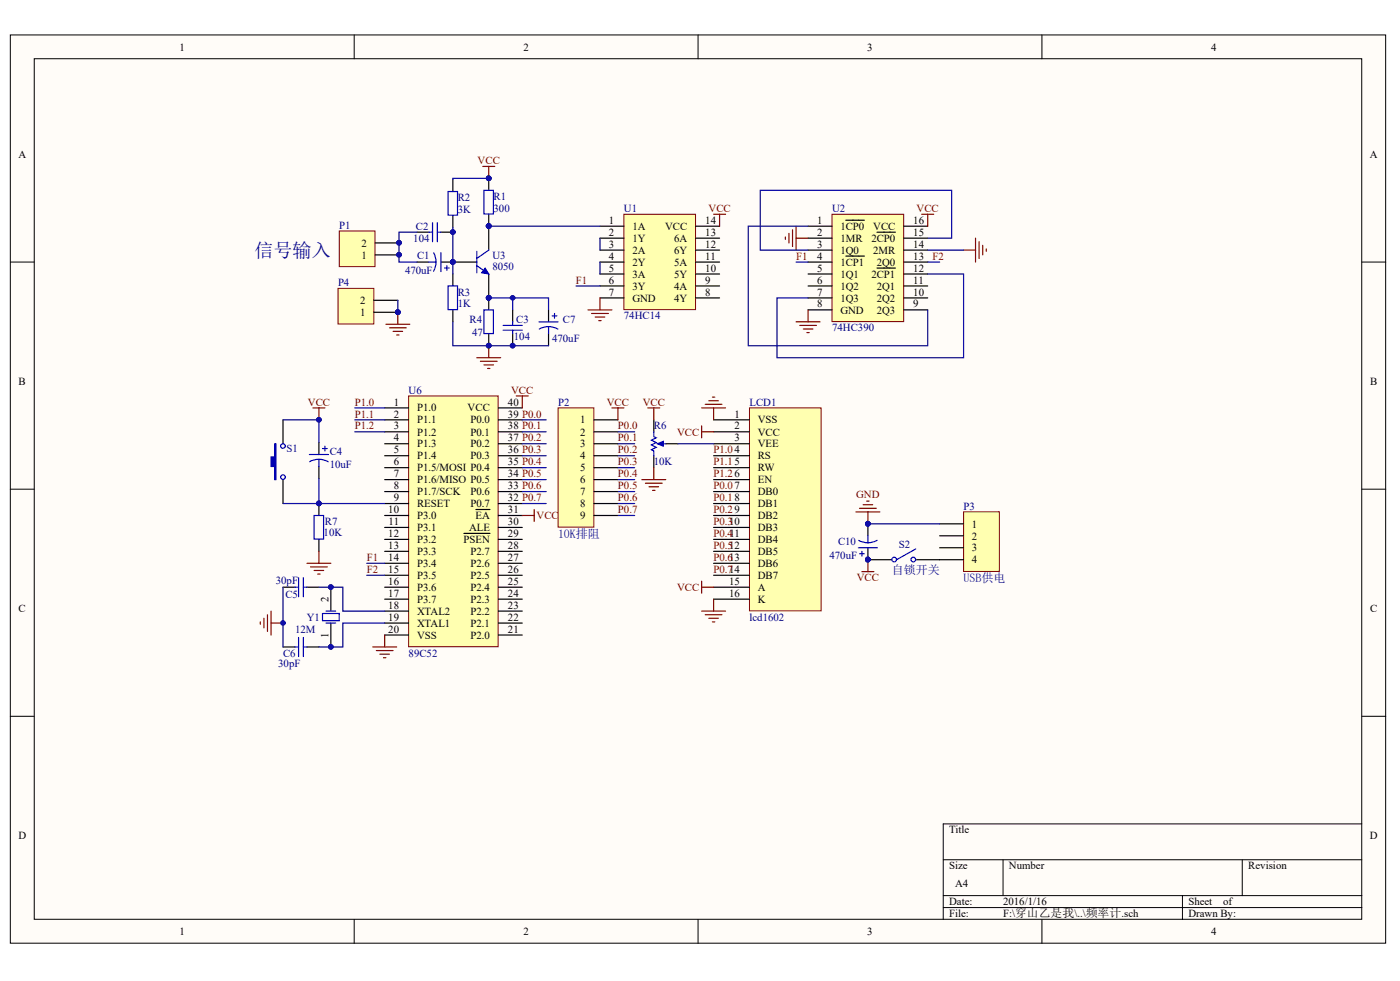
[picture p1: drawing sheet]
<svg xmlns="http://www.w3.org/2000/svg" width="291mm" height="204mm" viewBox="0 0 291 204" stroke-linecap="round" stroke-linejoin="round" font-family="sans-serif">
<g fill="#fffcf8" stroke="#000" stroke-width=".21">
<path d="M2.1 7.3h286v188.7h-286z"/>
<path d="M7.1 12.2h276v178.9h-276z"/>
</g>
<g fill="none" stroke="#000" stroke-width=".21">
<path d="M73.6 7.3v4.9M145.1 7.3v4.9M216.6 7.3v4.9M2.1 54.5h5M283.1 54.5h5M2.1 101.7h5M283.1 101.7h5M2.1 148.9h5M283.1 148.9h5M196.1 178.7h87M208.5 178.7v7.5M258.2 178.7v7.5"/>
<path d="M283.1 171.3h-87v19.8M73.6 191.1v5M145.1 191.1v5M196.1 186.2h87M196.1 188.6h87M216.6 191.1v5M245.8 186.2v4.9"/>
</g>
<path d="M94.1 37.3v2.5M86.7 54.5h2.5M86.7 48.3h2.5M91.7 54.5h7.4M91.7 48.3h2.4M94.1 44.8v2.5M94.1 57v2.4M101.6 47v5M101.6 57v4.9M94.1 64.4v2.5" fill="none" stroke="#000" stroke-width=".25"/>
<g fill="#000080" stroke="#000080" stroke-width=".21">
<circle cx="101.6" cy="47" r=".48"/>
<circle cx="94.1" cy="54.4" r=".48"/>
<circle cx="101.6" cy="61.9" r=".48"/>
<circle cx="94.1" cy="48.2" r=".48"/>
</g>
<g fill="none" stroke="#00f" stroke-width=".25">
<path d="M93.1 39.8h2v4.9h-2zM89.2 48.3h.7M89.2 54.5h1.5M89.9 46.3v3.9M90.1 52.5l.5 1.2v.8M90.6 54.5l-.2 1.2-.3 .7M90.9 46.3v3.9M90.9 48.3h.8M91.7 52.5v4M92.4 55.7h1M92.9 55.2v1M93.1 59.4h2v5h-2z"/>
<path d="M99.1 55.2l2.5 1.8M99.1 52.2v4.5M101.6 52l-2.5 1.7"/>
</g>
<path d="M100.9 55.7l.7 1.3-1.5-.3z" fill="#00f" stroke="#00f" stroke-width=".21"/>
<path d="M70.5 48h7.5v7.4h-7.5z" fill="#ffffb0" stroke="#800000" stroke-width=".21"/>
<path d="M101.6 37.1v2.5M78 53h5M78 50.5h5M101.6 44.5v2.5M101.6 61.9v2.5M101.6 69.4v2.5" fill="none" stroke="#000" stroke-width=".25"/>
<g fill="#000080" stroke="#000080" stroke-width=".21">
<circle cx="82.9" cy="53" r=".48"/>
<circle cx="82.9" cy="50.5" r=".48"/>
<circle cx="101.6" cy="37.1" r=".48"/>
<circle cx="101.6" cy="47" r=".48"/>
<circle cx="101.6" cy="61.9" r=".48"/>
<circle cx="101.6" cy="71.8" r=".48"/>
</g>
<path d="M100.6 39.6h2v4.9h-2zM100.6 64.4h2v4.9h-2z" fill="none" stroke="#00f" stroke-width=".25"/>
<path d="M99.1 74.3h5M99.9 75.1h3.4M100.6 75.8h2M101.4 76.6h.5M101.6 71.9v2.4" fill="none" stroke="#800000" stroke-width=".25"/>
<path d="M129.7 44.5h14.9v19.9h-14.9z" fill="#ffffb0" stroke="#800000" stroke-width=".21"/>
<g fill="none" stroke="#000" stroke-width=".25">
<path d="M124.7 47h5M124.7 49.5h5M124.7 52h5M124.7 54.5h5M124.7 57h5M124.7 59.4h5M144.6 47h5M144.6 49.5h5M144.6 52h5M144.6 54.5h5M144.6 57h5M144.6 59.4h5"/>
<path d="M106.6 64.4v2.5M106.6 69.4v2.5M114 64.4v2.5M114 69.4v2.5M124.7 61.9h5M144.6 61.9h5"/>
</g>
<path d="M122.2 64.4h5M123 65.2h3.5M123.7 65.9h2M124.5 66.6h.5M124.7 61.9v2.5" fill="none" stroke="#800000" stroke-width=".25"/>
<circle cx="106.6" cy="71.8" r=".48" fill="#000080" stroke="#000080" stroke-width=".21"/>
<path d="M104.6 68.6h4M104.6 67.6h4M106.6 66.9v.7M106.6 68.6v.8M112 66.9h4M114 67.9l1.2 .2 .8 .3M114 67.9l-.8 .1-1.1 .4M114 67.9v1.5M114.8 65.7h1M115.3 65.2v.9" fill="none" stroke="#00f" stroke-width=".25"/>
<path d="M124.7 54.5v2.5" fill="none" stroke="#000080" stroke-width=".25"/>
<path d="M173 44.5h14.9v22.3h-14.9z" fill="#ffffb0" stroke="#800000" stroke-width=".21"/>
<g fill="none" stroke="#000" stroke-width=".25">
<path d="M168 47h5M168 49.5h5M168 52h5M168 54.5h5M168 57h5M168 59.4h5M175.8 45.8h3.9M175.8 53.2h3.9M182.3 55.7h3.8M182.3 48.3h3.8M187.9 47h5M187.9 49.5h5"/>
<path d="M187.9 52h5M187.9 54.5h5M187.9 57h5M187.9 59.4h5M168 61.9h5M168 64.4h5M187.9 61.9h5M187.9 64.4h5"/>
</g>
<path d="M165.5 54.5h2.5M192.9 49.5h4.9v-9.9h-39.8v12.4h10M192.9 57h7.4v17.3h-38.8v-12.4h6.5M192.9 52h7.4" fill="none" stroke="#000080" stroke-width=".25"/>
<g fill="none" stroke="#800000" stroke-width=".25">
<path d="M163.3 49.3v.5M164 48.5v2M164.8 47.8v3.4M165.5 47v5M165.5 49.5h2.5M200.3 52h2.5M202.8 49.5v5M203.5 50.2v3.5M204.3 51v2M205 51.7v.5M165.5 66.9h5M166.3 67.6h3.4"/>
<path d="M167 68.4h2M167.7 69.1h.5M168 64.4v2.5"/>
</g>
<path d="M84.9 82.3h18.7v52.1h-18.7z" fill="#ffffb0" stroke="#800000" stroke-width=".21"/>
<g fill="none" stroke="#000" stroke-width=".25">
<path d="M58.8 87.3v4.9M58.8 99.7v5M66.3 92v2.5M66.3 97v2.4M80 84.8h4.9M80 87.3h4.9M80 89.8h4.9M80 92.2h4.9M80 94.7h4.9M80 97.2h4.9M80 99.7h4.9M103.6 84.8h5"/>
<path d="M103.6 87.3h5M103.6 89.8h5M103.6 92.2h5M103.6 94.7h5M103.6 97.2h5M103.6 99.7h5M66.3 104.7v2.4M66.3 112.1v2.5M80 102.2h4.9M80 104.7h4.9M80 107.1h4.9M80 109.6h4.9"/>
<path d="M80 112.1h4.9M80 114.6h4.9M80 117.1h4.9M80 119.6h4.9M96.5 110.9h5.4M98.9 105.9h3M103.6 102.2h5M103.6 104.7h5M103.6 107.1h5M103.6 109.6h5M103.6 112.1h5M103.6 114.6h5"/>
<path d="M103.6 117.1h5M103.6 119.6h5M58.8 122.1h2.5M58.8 134.5h2.5M63.8 122.1h2.5M63.8 134.5h2.5M68.8 122.1v4.9M68.8 129.5v5M80 122.1h4.9M80 124.5h4.9M80 127h4.9M80 129.5h4.9"/>
<path d="M80 132h4.9M103.6 122.1h5M103.6 124.5h5M103.6 127h5M103.6 129.5h5M103.6 132h5"/>
</g>
<g fill="none" stroke="#000080" stroke-width=".25">
<path d="M73.8 84.8h6.2M73.8 87.3h6.2M73.8 89.8h6.2M108.6 87.3h4.9M108.6 89.8h4.9M108.6 92.2h4.9M108.6 94.7h4.9M108.6 97.2h4.9M108.6 99.7h4.9M108.6 102.2h4.9M108.6 104.7h4.9M58.8 122.1v12.4"/>
<path d="M66.3 122.1h5v4.9h8.7M80 129.5h-8.7v5h-5"/>
</g>
<g fill="none" stroke="#800000" stroke-width=".25">
<path d="M65.1 84.8h2.4M66.3 84.8v2.5M107.3 82.3h2.5M108.6 82.3v2.5M63.8 117.1h5M64.6 117.8h3.4M65.3 118.6h2M66 119.3h.5M66.3 114.6v2.5M108.6 107.1h2.5M111.1 105.9v2.5M54.1 129.3v.5"/>
<path d="M54.9 128.5v2M55.6 127.8v3.4M56.4 127v5M56.4 129.5h2.4M77.5 134.5h5M78.2 135.2h3.5M79 136h2M79.7 136.7h.5M80 132v2.5"/>
</g>
<g fill="#000080" stroke="#000080" stroke-width=".21">
<circle cx="68.8" cy="134.5" r=".48"/>
<circle cx="68.8" cy="122" r=".48"/>
<circle cx="58.8" cy="129.5" r=".48"/>
<circle cx="66.3" cy="104.6" r=".48"/>
<circle cx="66.3" cy="87.2" r=".48"/>
</g>
<g fill="none" stroke="#00f" stroke-width=".25">
<path d="M64.3 94.5h4M66.3 95.5l.8 .1 1.1 .4M66.3 95.5l-1.2 .1-.7 .4M66.3 95.5v1.5M67 93.2h1M67.5 92.7v1M65.3 107.1h2v5h-2zM61.3 122.1h.8M61.3 134.5h.8M62.1 120.1v3.9M62.1 132.5v4M63.1 120.1v3.9"/>
<path d="M63.1 132.5v4M63.1 122.1h.7M63.1 134.5h.7M67 127.5h3.5v1.5h-3.5zM67.8 127h2M67.8 129.5h2"/>
<circle cx="58.8" cy="92.7" r=".48"/>
<circle cx="58.8" cy="99.2" r=".48"/>
</g>
<path d="M57.1 92.2h.2v7.5h-.2v-2.7h-.7v-2h.7z" fill-rule="evenodd" fill="#00f" stroke="#00f" stroke-width=".25"/>
<path d="M155.8 84.8h14.9v42.2h-14.9z" fill="#ffffb0" stroke="#800000" stroke-width=".21"/>
<g fill="none" stroke="#000" stroke-width=".25">
<path d="M148.3 87.3h7.5M148.3 89.8h7.5M148.3 92.2h7.5M148.3 94.7h7.5M148.3 97.2h7.5M148.3 99.7h7.5M148.3 102.2h7.5M148.3 104.7h7.5M148.3 107.1h7.5M148.3 109.6h7.5M148.3 112.1h7.5M148.3 114.6h7.5"/>
<path d="M148.3 117.1h7.5M148.3 119.6h7.5M148.3 122.1h7.5M148.3 124.5h7.5"/>
</g>
<g fill="none" stroke="#800000" stroke-width=".25">
<path d="M145.9 88.5v2.5M145.9 84.8h4.9M145.9 89.8h2.4M146.6 84h3.5M147.4 83.3h1.9M148.1 82.5h.5M148.3 84.8v2.5M145.9 120.8v2.5M145.9 122.1h2.4M145.9 127h4.9M146.6 127.8h3.5M147.4 128.5h1.9"/>
<path d="M148.1 129.3h.5M148.3 124.5v2.5"/>
</g>
<path d="M116 84.8h7.5v24.8h-7.5z" fill="#ffffb0" stroke="#800000" stroke-width=".21"/>
<path d="M123.5 87.3h5M123.5 89.8h5M123.5 92.2h5M123.5 94.7h5M123.5 97.2h5M123.5 99.7h5M135.9 87.3v2.5M135.9 94.7v2.5M138.4 92.2h2.5M123.5 102.2h5M123.5 104.7h5M123.5 107.1h5" fill="none" stroke="#000" stroke-width=".25"/>
<path d="M127.2 84.8h2.5M128.5 84.8v2.5M133.4 99.7h5M134.7 84.8h2.5M135.9 84.8v2.5M135.9 97.2v2.5M134.2 100.4h3.5M134.9 101.2h2M135.7 101.9h.5" fill="none" stroke="#800000" stroke-width=".25"/>
<path d="M135.9 89.8v.9l.5 .3-1 .5 1 .5-1 .5 1 .5-1 .5 .5 .2v1M137.2 92.2h1.2" fill="none" stroke="#00f" stroke-width=".25"/>
<path d="M136.7 92.2l1.2-.5v1z" fill="#00f" stroke="#00f" stroke-width=".25"/>
<path d="M140.9 92.2h7.4M76.2 119.6h3.8M76.2 117.1h3.8" fill="none" stroke="#000080" stroke-width=".25"/>
<path d="M70.3 59.9h7.4v7.4h-7.4z" fill="#ffffb0" stroke="#800000" stroke-width=".21"/>
<path d="M77.7 64.9h5M77.7 62.4h5M180.4 108.9v2.5M180.4 113.9v2.4" fill="none" stroke="#000" stroke-width=".25"/>
<g fill="#000080" stroke="#000080" stroke-width=".21">
<circle cx="82.7" cy="64.9" r=".48"/>
<circle cx="180.4" cy="116.3" r=".48"/>
<circle cx="180.4" cy="108.9" r=".48"/>
</g>
<path d="M80.2 67.4h5M81 68.1h3.4M81.7 68.9h2M82.5 69.6h.5M82.7 64.9v2.5" fill="none" stroke="#800000" stroke-width=".25"/>
<path d="M119.8 59.4h4.9M168 47h-12.4v24.9h37.3v-7.5M82.7 62.4v2.5M58.8 104.7h21.2" fill="none" stroke="#000080" stroke-width=".25"/>
<path d="M178.4 113.9h4M178.7 115.1h1M179.2 114.6v1M180.4 111.4v1.5M182.3 112.3a4 4 0 0 1-3.8 0" fill="none" stroke="#00f" stroke-width=".25"/>
<path d="M200.3 106.4h7.4v12.4h-7.4z" fill="#ffffb0" stroke="#800000" stroke-width=".21"/>
<path d="M180.4 116.3h5M190.4 116.3h9.9M195.3 108.9h5M195.3 111.4h5M195.3 113.9h5" fill="none" stroke="#000" stroke-width=".25"/>
<g fill="none" stroke="#800000" stroke-width=".25">
<path d="M100.4 34.6h2.4M101.6 34.6v2.5M148.3 44.5h2.5M149.6 44.5v2.5M191.6 44.5h2.5M192.9 44.5v2.5M177.9 106.4h5M178.7 105.7h3.5M179.2 118.8h2.5M179.4 104.9h2M180.2 104.2h.5M180.4 106.4v2.5"/>
<path d="M180.4 116.3v2.5"/>
</g>
<g fill="#000080" stroke="#000080" stroke-width=".21">
<circle cx="180.4" cy="108.9" r=".48"/>
<circle cx="180.4" cy="116.3" r=".48"/>
<circle cx="106.6" cy="61.9" r=".48"/>
<circle cx="101.6" cy="61.9" r=".48"/>
<circle cx="101.6" cy="37.1" r=".48"/>
<circle cx="101.6" cy="47" r=".48"/>
<circle cx="66.3" cy="104.6" r=".48"/>
<circle cx="66.3" cy="87.2" r=".48"/>
</g>
<g fill="none" stroke="#00f" stroke-width=".25">
<path d="M190.4 114.1l-4 2.2"/>
<circle cx="185.9" cy="116.3" r=".48"/>
<circle cx="189.9" cy="116.3" r=".48"/>
</g>
<g fill="none" stroke="#000080" stroke-width=".25">
<path d="M101.6 37.1h-7.5v.2M86.7 48.3h-3.7v6.2h3.7M94.1 47.3v9.7M101.6 47h23.1M124.7 49.5v2.5M192.9 54.5h2.4M94.1 66.9v5h19.9M101.6 61.9h12.4v2.5M106.6 61.9v2.5M58.8 87.3h7.5v4.7M66.3 99.4v5.3M128.5 89.8h3.4"/>
<path d="M128.5 92.2h3.4M128.5 94.7h3.4M128.5 97.2h3.4M128.5 99.7h3.4M128.5 102.2h3.4M128.5 104.7h3.4M128.5 107.1h3.4M180.4 108.9h14.9"/>
</g>
<text font-size="4" fill="#000080" x="52.9" y="53.4">信号输入</text>
<g font-size="2.5" fill="#000080">
<text x="116" y="111.8">10K排阻</text>
<text x="185.4" y="119.2">自锁开关</text>
<text x="200.3" y="121">USB供电</text>
</g>
<g font-size="2.3">
<text x="37.3" y="10.5">1</text>
<text x="108.8" y="10.5">2</text>
<text x="180.3" y="10.5">3</text>
<text x="251.8" y="10.5">4</text>
<text x="3.8" y="32.9">A</text>
<text x="284.8" y="32.9">A</text>
<text x="126.6" y="46.5">1</text>
<text x="131.5" y="47.8">1A</text>
<text x="138.2" y="47.8">VCC</text>
<text x="146.6" y="46.5">14</text>
<text x="169.8" y="46.5">1</text>
<text x="174.7" y="47.8">1CP0</text>
<text x="181.5" y="47.8">VCC</text>
<text x="189.9" y="46.5">16</text>
<text x="75.1" y="53.7">1</text>
<text x="75.1" y="51.3">2</text>
<text x="126.6" y="49">2</text>
<text x="126.6" y="51.5">3</text>
<text x="126.6" y="54">4</text>
<text x="131.5" y="50.3">1Y</text>
<text x="131.5" y="52.7">2A</text>
<text x="140.1" y="52.7">6Y</text>
<text x="140.1" y="50.3">6A</text>
<text x="146.6" y="54">11</text>
<text x="146.6" y="51.5">12</text>
<text x="146.6" y="49">13</text>
<text x="169.8" y="49">2</text>
<text x="169.8" y="51.5">3</text>
<text x="169.8" y="54">4</text>
<text x="174.7" y="50.3">1MR</text>
<text x="174.7" y="52.7">1Q0</text>
<text x="181.1" y="50.3">2CP0</text>
<text x="181.5" y="52.7">2MR</text>
<text x="189.9" y="54">13</text>
<text x="189.9" y="51.5">14</text>
<text x="189.9" y="49">15</text>
<text x="126.6" y="56.5">5</text>
<text x="126.6" y="59">6</text>
<text x="131.5" y="55.2">2Y</text>
<text x="131.5" y="57.7">3A</text>
<text x="140.1" y="57.7">5Y</text>
<text x="140.1" y="55.2">5A</text>
<text x="146.6" y="59">9</text>
<text x="146.6" y="56.5">10</text>
<text x="169.8" y="56.5">5</text>
<text x="169.8" y="59">6</text>
<text x="174.7" y="55.2">1CP1</text>
<text x="174.7" y="57.7">1Q1</text>
<text x="181.1" y="57.7">2CP1</text>
<text x="182.3" y="55.2">2Q0</text>
<text x="189.9" y="59">11</text>
<text x="189.9" y="56.5">12</text>
<text x="74.9" y="65.7">1</text>
<text x="74.9" y="63.2">2</text>
<text x="126.6" y="61.4">7</text>
<text x="131.5" y="60.2">3Y</text>
<text x="131.5" y="62.7">GND</text>
<text x="140.1" y="62.7">4Y</text>
<text x="140.1" y="60.2">4A</text>
<text x="146.6" y="61.4">8</text>
<text x="169.8" y="61.4">7</text>
<text x="169.8" y="63.9">8</text>
<text x="174.7" y="60.2">1Q2</text>
<text x="174.7" y="62.7">1Q3</text>
<text x="174.7" y="65.2">GND</text>
<text x="182.3" y="65.2">2Q3</text>
<text x="182.3" y="62.7">2Q2</text>
<text x="182.3" y="60.2">2Q1</text>
<text x="189.9" y="63.9">9</text>
<text x="189.9" y="61.4">10</text>
<text x="3.9" y="80.1">B</text>
<text x="284.8" y="80.1">B</text>
<text x="81.8" y="84.3">1</text>
<text x="81.8" y="86.8">2</text>
<text x="81.8" y="89.3">3</text>
<text x="86.7" y="85.5">P1.0</text>
<text x="86.7" y="88">P1.1</text>
<text x="97.2" y="85.5">VCC</text>
<text x="97.8" y="88">P0.0</text>
<text x="105.6" y="89.3">38 P0.1</text>
<text x="105.6" y="86.8">39 P0.0</text>
<text x="105.6" y="84.3">40</text>
<text x="120.6" y="88">1</text>
<text x="152.7" y="86.8">1</text>
<text x="152.7" y="89.3">2</text>
<text x="157.5" y="88">VSS</text>
<text x="81.8" y="91.8">4</text>
<text x="81.8" y="94.2">5</text>
<text x="86.7" y="90.5">P1.2</text>
<text x="86.7" y="93">P1.3</text>
<text x="86.7" y="95.5">P1.4</text>
<text x="97.8" y="95.5">P0.3</text>
<text x="97.8" y="93">P0.2</text>
<text x="97.8" y="90.5">P0.1</text>
<text x="105.6" y="94.2">36 P0.3</text>
<text x="105.6" y="91.8">37 P0.2</text>
<text x="120.6" y="90.5">2</text>
<text x="120.6" y="93">3</text>
<text x="120.6" y="95.5">4</text>
<text x="152.7" y="91.8">3</text>
<text x="157.5" y="90.5">VCC</text>
<text x="157.5" y="93">VEE</text>
<text x="157.5" y="95.5">RS</text>
<text x="81.8" y="96.7">6</text>
<text x="81.8" y="99.2">7</text>
<text x="81.8" y="101.7">8</text>
<text x="86.7" y="98">P1.5/MOSI P0.4</text>
<text x="86.7" y="100.4">P1.6/MISO P0.5</text>
<text x="105.6" y="101.7">33 P0.6</text>
<text x="105.6" y="99.2">34 P0.5</text>
<text x="105.6" y="96.7">35 P0.4</text>
<text x="120.6" y="98">5</text>
<text x="120.6" y="100.4">6</text>
<text x="157.5" y="98">RW</text>
<text x="157.5" y="100.4">EN</text>
<text x="80.7" y="106.7">10</text>
<text x="81.8" y="104.2">9</text>
<text x="86.7" y="102.9">P1.7/SCK</text>
<text x="86.7" y="105.4">RESET</text>
<text x="86.7" y="107.9">P3.0</text>
<text x="97.8" y="105.4">P0.7</text>
<text x="97.8" y="102.9">P0.6</text>
<text x="98.9" y="107.9">EA</text>
<text x="105.6" y="106.7">31</text>
<text x="105.6" y="104.2">32 P0.7</text>
<text x="120.6" y="102.9">7</text>
<text x="120.6" y="105.4">8</text>
<text x="120.6" y="107.9">9</text>
<text x="157.5" y="102.9">DB0</text>
<text x="157.5" y="105.4">DB1</text>
<text x="157.5" y="107.9">DB2</text>
<text x="80.7" y="111.6">12</text>
<text x="80.8" y="109.2">11</text>
<text x="86.7" y="110.4">P3.1</text>
<text x="86.7" y="112.9">P3.2</text>
<text x="96.4" y="112.9">PSEN</text>
<text x="97.5" y="110.4">ALE</text>
<text x="105.6" y="111.6">29</text>
<text x="105.6" y="109.2">30</text>
<text x="157.5" y="110.4">DB3</text>
<text x="157.5" y="112.9">DB4</text>
<text x="202" y="109.6">1</text>
<text x="202" y="112.1">2</text>
<text x="80.7" y="114.1">13</text>
<text x="80.7" y="116.6">14</text>
<text x="80.7" y="119.1">15</text>
<text x="86.7" y="115.3">P3.3</text>
<text x="86.7" y="117.8">P3.4</text>
<text x="97.8" y="117.8">P2.6</text>
<text x="97.8" y="115.3">P2.7</text>
<text x="105.6" y="119.1">26</text>
<text x="105.6" y="116.6">27</text>
<text x="105.6" y="114.1">28</text>
<text x="157.5" y="115.3">DB5</text>
<text x="157.5" y="117.8">DB6</text>
<text x="202" y="114.6">3</text>
<text x="202" y="117.1">4</text>
<text x="68.3" y="125" transform="rotate(-90 68.3 125)">2</text>
<text x="80.7" y="121.6">16</text>
<text x="80.7" y="124.1">17</text>
<text x="86.7" y="120.3">P3.5</text>
<text x="86.7" y="122.8">P3.6</text>
<text x="86.7" y="125.3">P3.7</text>
<text x="97.8" y="125.3">P2.3</text>
<text x="97.8" y="122.8">P2.4</text>
<text x="97.8" y="120.3">P2.5</text>
<text x="105.6" y="124.1">24</text>
<text x="105.6" y="121.6">25</text>
<text x="151.6" y="121.6">15</text>
<text x="151.6" y="124.1">16</text>
<text x="157.5" y="120.3">DB7</text>
<text x="157.5" y="122.8">A</text>
<text x="157.5" y="125.3">K</text>
<text x="3.9" y="127.3">C</text>
<text x="80.7" y="126.5">18</text>
<text x="80.7" y="129">19</text>
<text x="80.7" y="131.5">20</text>
<text x="86.7" y="127.8">XTAL2</text>
<text x="86.7" y="130.2">XTAL1</text>
<text x="97.8" y="130.2">P2.1</text>
<text x="97.8" y="127.8">P2.2</text>
<text x="105.6" y="131.5">21</text>
<text x="105.6" y="129">22</text>
<text x="105.6" y="126.5">23</text>
<text x="284.8" y="127.3">C</text>
<text x="68.3" y="132.6" transform="rotate(-90 68.3 132.6)">1</text>
<text x="86.7" y="132.7">VSS</text>
<text x="97.8" y="132.7">P2.0</text>
<text x="197.3" y="173.2">Title</text>
<text x="3.8" y="174.5">D</text>
<text x="284.8" y="174.5">D</text>
<text x="197.3" y="180.7">Size</text>
<text x="198.6" y="184.4">A4</text>
<text x="209.7" y="180.7">Number</text>
<text x="259.5" y="180.7">Revision</text>
<text x="197.3" y="188.2">Date:</text>
<text x="197.3" y="190.6">File:</text>
<text x="208.5" y="188.2">2016/1/16</text>
<text x="208.5" y="190.6">F:\穿山乙是我\..\频率计.sch</text>
<text x="247" y="188.2">Sheet</text>
<text x="247" y="190.6">Drawn By:</text>
<text x="254.3" y="188.2">of</text>
<text x="37.3" y="194.4">1</text>
<text x="108.8" y="194.4">2</text>
<text x="180.3" y="194.4">3</text>
<text x="251.8" y="194.4">4</text>
</g>
<g font-size="2.3" fill="#800000">
<text x="99.3" y="34.1">VCC</text>
<text x="147.3" y="44">VCC</text>
<text x="190.5" y="44">VCC</text>
<text x="165.5" y="54">F1</text>
<text x="193.8" y="54">F2</text>
<text x="119.7" y="59">F1</text>
<text x="106.3" y="81.8">VCC</text>
<text x="64" y="84.3">VCC</text>
<text x="73.8" y="84.3">P1.0</text>
<text x="73.8" y="86.8">P1.1</text>
<text x="73.8" y="89.3">P1.2</text>
<text x="126.1" y="84.3">VCC</text>
<text x="128.5" y="89.3">P0.0</text>
<text x="133.6" y="84.3">VCC</text>
<text x="128.5" y="91.8">P0.1</text>
<text x="128.5" y="94.2">P0.2</text>
<text x="140.7" y="90.5">VCC</text>
<text x="148.3" y="94.2">P1.04</text>
<text x="128.5" y="96.7">P0.3</text>
<text x="128.5" y="99.2">P0.4</text>
<text x="128.5" y="101.7">P0.5</text>
<text x="148.3" y="101.7">P0.07</text>
<text x="148.3" y="99.2">P1.26</text>
<text x="148.3" y="96.7">P1.15</text>
<text x="111.5" y="107.9">VCC</text>
<text x="128.5" y="104.2">P0.6</text>
<text x="128.5" y="106.7">P0.7</text>
<text x="148.3" y="104.2">P0.18</text>
<text x="148.3" y="106.7">P0.29</text>
<text x="178" y="103.4">GND</text>
<text x="148.3" y="109.2">P0.310</text>
<text x="148.3" y="111.6">P0.411</text>
<text x="76.2" y="116.6">F1</text>
<text x="76.2" y="119.1">F2</text>
<text x="148.3" y="114.1">P0.512</text>
<text x="148.3" y="116.6">P0.613</text>
<text x="148.3" y="119.1">P0.714</text>
<text x="140.7" y="122.8">VCC</text>
<text x="178.1" y="120.8">VCC</text>
</g>
<g font-size="2.3" fill="#000080">
<text x="95.1" y="41.8">R2</text>
<text x="102.6" y="41.5">R1</text>
<text x="70.5" y="47.5">P1</text>
<text x="86.5" y="47.8">C2</text>
<text x="95.1" y="44.3">3K</text>
<text x="102.6" y="44">300</text>
<text x="129.7" y="44">U1</text>
<text x="173" y="44">U2</text>
<text x="85.9" y="50.3">104</text>
<text x="86.7" y="53.7">C1</text>
<text x="102.4" y="53.7">U3</text>
<text x="70.3" y="59.4">P4</text>
<text x="84.2" y="57">470uF</text>
<text x="102.4" y="56.2">8050</text>
<text x="95.1" y="63.9">1K</text>
<text x="95.1" y="61.4">R3</text>
<text x="97.6" y="67.1">R4</text>
<text x="98.1" y="69.9">47</text>
<text x="106.8" y="70.6">104</text>
<text x="107.3" y="67.1">C3</text>
<text x="114.8" y="71.1">470uF</text>
<text x="117" y="67.1">C7</text>
<text x="129.7" y="66.4">74HC14</text>
<text x="173" y="68.9">74HC390</text>
<text x="84.9" y="81.8">U6</text>
<text x="116" y="84.3">P2</text>
<text x="135.9" y="89.3">R6</text>
<text x="155.8" y="84.3">LCD1</text>
<text x="59.6" y="94">S1</text>
<text x="68.5" y="94.5">C4</text>
<text x="68.5" y="97.2">10uF</text>
<text x="135.9" y="96.7">10K</text>
<text x="200.3" y="105.9">P3</text>
<text x="67.3" y="111.4">10K</text>
<text x="67.5" y="109.2">R7</text>
<text x="174.2" y="113.4">C10</text>
<text x="186.9" y="113.9">S2</text>
<text x="172.5" y="116.1">470uF</text>
<text x="57.4" y="121.3">30pF</text>
<text x="59.3" y="124.3">C5</text>
<text x="61.3" y="131.5">12M</text>
<text x="63.8" y="129">Y1</text>
<text x="155.8" y="129">lcd1602</text>
<text x="58.8" y="136.5">C6</text>
<text x="84.9" y="136.5">89C52</text>
<text x="57.8" y="138.7">30pF</text>
</g>
</svg>
